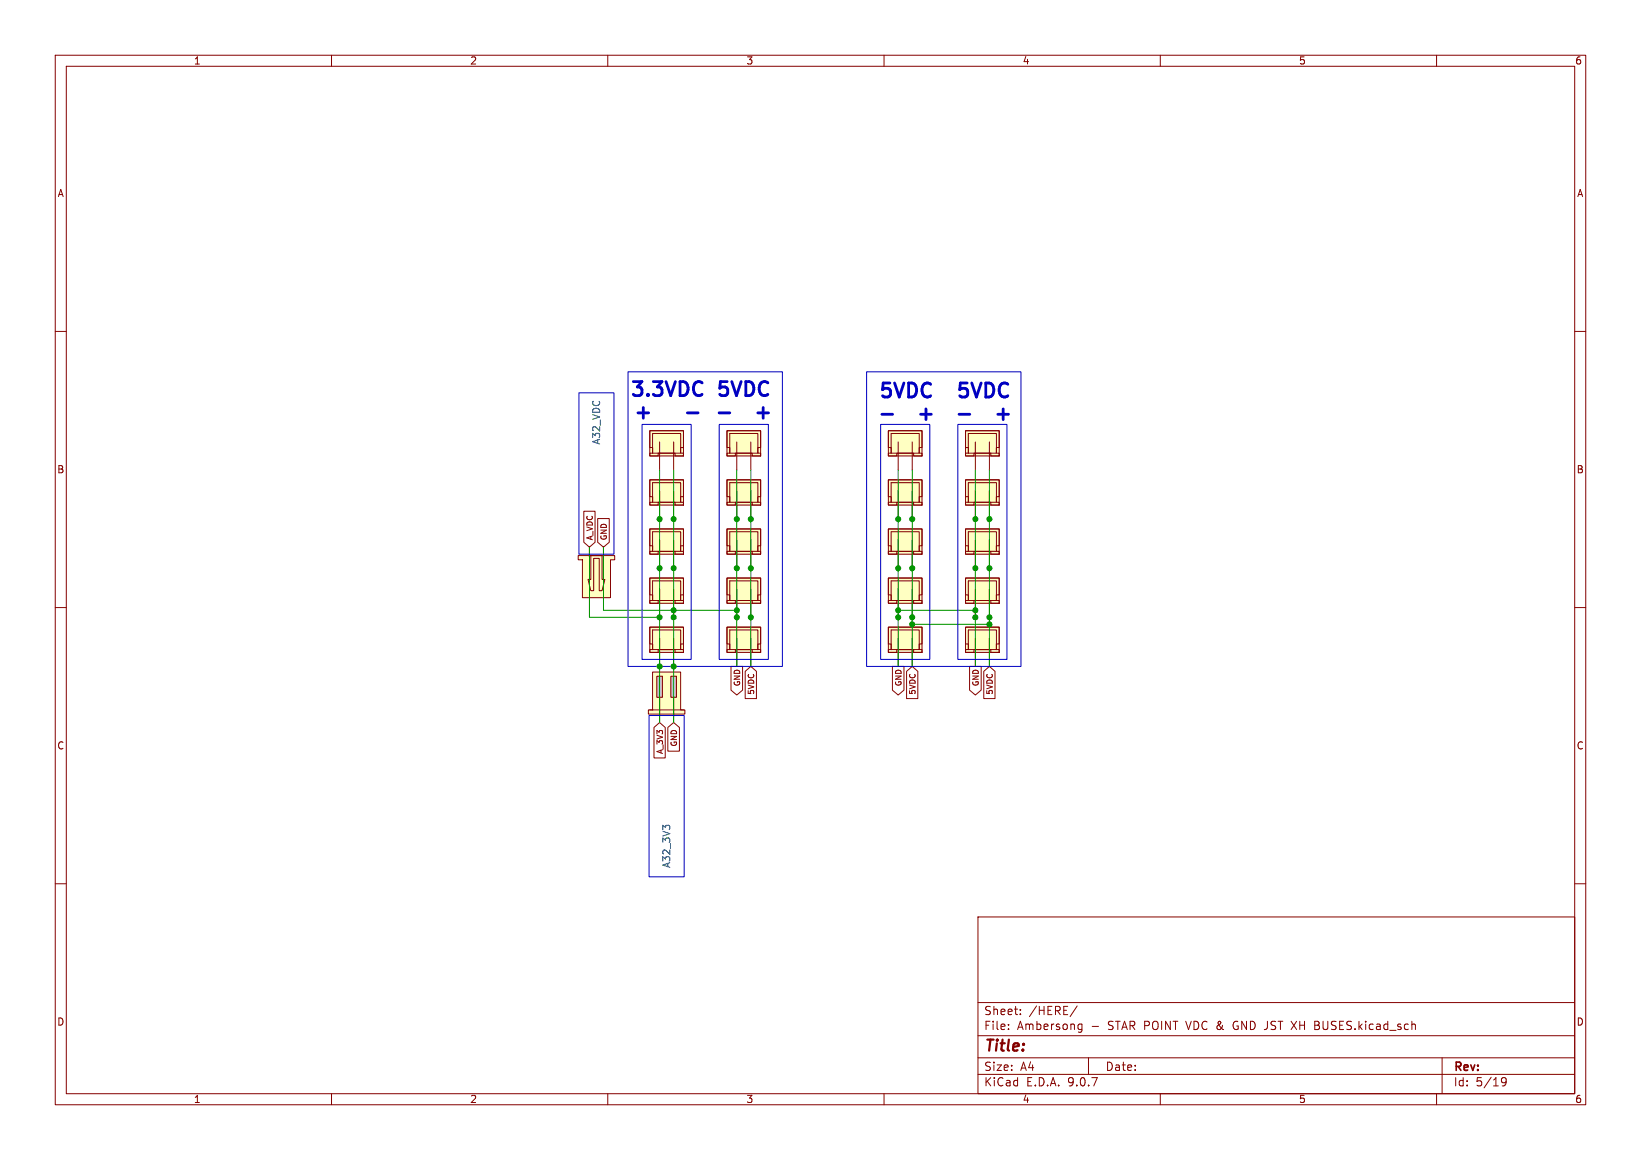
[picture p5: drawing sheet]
<svg xmlns="http://www.w3.org/2000/svg" width="297mm" height="210mm" viewBox="0 0 297 210" stroke-linecap="round" stroke-linejoin="round" font-family="sans-serif">
<g fill="none" stroke="#840000" stroke-width=".18">
<path d="M10 10h277v190h-277zM12 12h273v186h-273zM60 10v2M110 10v2M160 10v2M210 10v2M260 10v2M10 60h2M285 60h2M10 110h2M285 110h2M10 160h2"/>
<path d="M177 166h108v32h-108zM285 160h2M60 198v2M110 198v2M160 198v2M177 194.5h108M177 191.5h108M177 187.5h108M177 181.5h108M182.5 186.3v.1M182.5 185.5v.1M184.7 183.6v.1"/>
<path d="M184.7 182.8v.1M195 182.1l-1.3 2M195.2 186.3h.6M195.2 185.5h.6M195.8 185.4v1.2l-.1 .2-.4 .1M197 191.5v3M210 198v2M223.3 185.1l-.1 .4 .1 .7M260 198v2M261 191.5v6.5M271.7 195.4l.3-.3 .5 .1a.99 .99 0 0 1-.3 1.4h-.3M271.7 195.7l.3 .3h.3l.3-.3"/>
</g>
<g fill="#ffffc2">
<path d="M131.6 78h6.1v4.6h-6.1z"/>
<path d="M131.6 78h6.1v3h-.5v1h.5v.6h-1.6v-.6h-3v.6h-1.5v-.6h.5v-1h-.5z"/>
</g>
<path d="M131.6 78h6.1v4.6h-6.1zM131.6 78h6.1v3h-.5v1h.5v.6h-1.6v-.6h-3v.6h-1.5v-.6h.5v-1h-.5zM132.1 78.5h5.1v3.5h-5.1zM133.3 80v5.1M135.9 80v5.1" fill="none" stroke="#840000" stroke-width=".18"/>
<g fill="#ffffc2">
<path d="M117.6 95.8h6.1v4.5h-6.1z"/>
<path d="M117.6 95.8h6.1v3h-.5v1h.5v.5h-1.5v-.5h-3.1v.5h-1.5v-.5h.5v-1h-.5z"/>
</g>
<path d="M117.6 95.8h6.1v4.5h-6.1zM117.6 95.8h6.1v3h-.5v1h.5v.5h-1.5v-.5h-3.1v.5h-1.5v-.5h.5v-1h-.5zM118.1 96.3h5.1v3.5h-5.1zM119.4 97.8v5.1M121.9 97.8v5.1" fill="none" stroke="#840000" stroke-width=".18"/>
<g fill="#ffffc2">
<path d="M117.6 86.9h6.1v4.5h-6.1z"/>
<path d="M117.6 86.9h6.1v3h-.5v1h.5v.5h-1.5v-.5h-3.1v.5h-1.5v-.5h.5v-1h-.5z"/>
</g>
<path d="M117.6 86.9h6.1v4.5h-6.1zM117.6 86.9h6.1v3h-.5v1h.5v.5h-1.5v-.5h-3.1v.5h-1.5v-.5h.5v-1h-.5zM118.1 87.4h5.1v3.5h-5.1zM119.4 88.9v5.1M121.9 88.9v5.1" fill="none" stroke="#840000" stroke-width=".18"/>
<g fill="#ffffc2">
<path d="M131.6 95.8h6.1v4.5h-6.1z"/>
<path d="M131.6 95.8h6.1v3h-.5v1h.5v.5h-1.6v-.5h-3v.5h-1.5v-.5h.5v-1h-.5z"/>
</g>
<path d="M131.6 95.8h6.1v4.5h-6.1zM131.6 95.8h6.1v3h-.5v1h.5v.5h-1.6v-.5h-3v.5h-1.5v-.5h.5v-1h-.5zM132.1 96.3h5.1v3.5h-5.1zM133.3 97.8v5.1M135.9 97.8v5.1" fill="none" stroke="#840000" stroke-width=".18"/>
<path d="M118.1 121.7h5.1v6.8h.8v.8h-6.7v-.8h.8z" fill="#ffffc2"/>
<g fill="#c2c2c2">
<path d="M118.9 122.4h1v3.8h-1z"/>
<path d="M121.4 122.4h1v3.8h-1z"/>
</g>
<path d="M117.6 128.5h6.1M118.1 121.7h5.1v6.8h.8v.8h-6.7v-.8h.8zM118.9 122.4h1v3.8h-1zM119.4 126.2v4.6M121.4 122.4h1v3.8h-1zM121.9 126.2v4.6" fill="none" stroke="#840000" stroke-width=".18"/>
<path d="M120.4 149.8l-.4-.4v.8M120.6 149.5h.5" fill="none" stroke="#006464" stroke-width=".18"/>
<path d="M104.6 100.6h6.7v.7h-.8v6.9h-5.1v-6.9h-.8z" fill="#ffffc2"/>
<path d="M106.7 99.1v1.5M109.2 99.1v1.5M104.6 100.6h6.7v.7h-.8v6.9h-5.1v-6.9h-.8zM106.9 100.6h2.1v4.3h.5l-.5 2h-.5v-5.8h-1.1v5.8h-.5l-.5-2h.5z" fill="none" stroke="#840000" stroke-width=".18"/>
<g fill="#ffffc2">
<path d="M131.6 104.6h6.1v4.6h-6.1z"/>
<path d="M131.6 104.6h6.1v3.1h-.5v1h.5v.5h-1.6v-.5h-3v.5h-1.5v-.5h.5v-1h-.5z"/>
</g>
<path d="M131.6 104.6h6.1v4.6h-6.1zM131.6 104.6h6.1v3.1h-.5v1h.5v.5h-1.6v-.5h-3v.5h-1.5v-.5h.5v-1h-.5zM132.1 105.2h5.1v3.5h-5.1zM133.3 106.7v5.1M135.9 106.7v5.1" fill="none" stroke="#840000" stroke-width=".18"/>
<g fill="#ffffc2">
<path d="M174.8 104.6h6v4.6h-6z"/>
<path d="M174.8 104.6h6v3.1h-.5v1h.5v.5h-1.5v-.5h-3v.5h-1.5v-.5h.5v-1h-.5z"/>
</g>
<path d="M174.8 104.6h6v4.6h-6zM174.8 104.6h6v3.1h-.5v1h.5v.5h-1.5v-.5h-3v.5h-1.5v-.5h.5v-1h-.5zM175.3 105.2h5v3.5h-5zM176.5 106.7v5.1M179.1 106.7v5.1" fill="none" stroke="#840000" stroke-width=".18"/>
<g fill="#ffffc2">
<path d="M117.6 113.5h6.1v4.6h-6.1z"/>
<path d="M117.6 113.5h6.1v3.1h-.5v1h.5v.5h-1.5v-.5h-3.1v.5h-1.5v-.5h.5v-1h-.5z"/>
</g>
<path d="M117.6 113.5h6.1v4.6h-6.1zM117.6 113.5h6.1v3.1h-.5v1h.5v.5h-1.5v-.5h-3.1v.5h-1.5v-.5h.5v-1h-.5zM118.1 114h5.1v3.6h-5.1zM119.4 115.6v5.1M121.9 115.6v5.1" fill="none" stroke="#840000" stroke-width=".18"/>
<g fill="#ffffc2">
<path d="M117.6 78h6.1v4.6h-6.1z"/>
<path d="M117.6 78h6.1v3h-.5v1h.5v.6h-1.5v-.6h-3.1v.6h-1.5v-.6h.5v-1h-.5z"/>
</g>
<path d="M117.6 78h6.1v4.6h-6.1zM117.6 78h6.1v3h-.5v1h.5v.6h-1.5v-.6h-3.1v.6h-1.5v-.6h.5v-1h-.5zM118.1 78.5h5.1v3.5h-5.1zM119.4 80v5.1M121.9 80v5.1" fill="none" stroke="#840000" stroke-width=".18"/>
<g fill="#ffffc2">
<path d="M131.6 113.5h6.1v4.6h-6.1z"/>
<path d="M131.6 113.5h6.1v3.1h-.5v1h.5v.5h-1.6v-.5h-3v.5h-1.5v-.5h.5v-1h-.5z"/>
</g>
<path d="M131.6 113.5h6.1v4.6h-6.1zM131.6 113.5h6.1v3.1h-.5v1h.5v.5h-1.6v-.5h-3v.5h-1.5v-.5h.5v-1h-.5zM132.1 114h5.1v3.6h-5.1zM133.3 115.6v5.1M135.9 115.6v5.1" fill="none" stroke="#840000" stroke-width=".18"/>
<g fill="#ffffc2">
<path d="M160.8 78h6.1v4.6h-6.1z"/>
<path d="M160.8 78h6.1v3h-.5v1h.5v.6h-1.5v-.6h-3.1v.6h-1.5v-.6h.5v-1h-.5z"/>
</g>
<path d="M160.8 78h6.1v4.6h-6.1zM160.8 78h6.1v3h-.5v1h.5v.6h-1.5v-.6h-3.1v.6h-1.5v-.6h.5v-1h-.5zM161.3 78.5h5.1v3.5h-5.1zM162.6 80v5.1M165.1 80v5.1" fill="none" stroke="#840000" stroke-width=".18"/>
<g fill="#ffffc2">
<path d="M174.8 78h6v4.6h-6z"/>
<path d="M174.8 78h6v3h-.5v1h.5v.6h-1.5v-.6h-3v.6h-1.5v-.6h.5v-1h-.5z"/>
</g>
<path d="M174.8 78h6v4.6h-6zM174.8 78h6v3h-.5v1h.5v.6h-1.5v-.6h-3v.6h-1.5v-.6h.5v-1h-.5zM175.3 78.5h5v3.5h-5zM176.5 80v5.1M179.1 80v5.1" fill="none" stroke="#840000" stroke-width=".18"/>
<g fill="#ffffc2">
<path d="M160.8 86.9h6.1v4.5h-6.1z"/>
<path d="M160.8 86.9h6.1v3h-.5v1h.5v.5h-1.5v-.5h-3.1v.5h-1.5v-.5h.5v-1h-.5z"/>
</g>
<path d="M160.8 86.9h6.1v4.5h-6.1zM160.8 86.9h6.1v3h-.5v1h.5v.5h-1.5v-.5h-3.1v.5h-1.5v-.5h.5v-1h-.5zM161.3 87.4h5.1v3.5h-5.1zM162.6 88.9v5.1M165.1 88.9v5.1" fill="none" stroke="#840000" stroke-width=".18"/>
<g fill="#ffffc2">
<path d="M174.8 86.9h6v4.5h-6z"/>
<path d="M174.8 86.9h6v3h-.5v1h.5v.5h-1.5v-.5h-3v.5h-1.5v-.5h.5v-1h-.5z"/>
</g>
<path d="M174.8 86.9h6v4.5h-6zM174.8 86.9h6v3h-.5v1h.5v.5h-1.5v-.5h-3v.5h-1.5v-.5h.5v-1h-.5zM175.3 87.4h5v3.5h-5zM176.5 88.9v5.1M179.1 88.9v5.1" fill="none" stroke="#840000" stroke-width=".18"/>
<g fill="#ffffc2">
<path d="M160.8 95.8h6.1v4.5h-6.1z"/>
<path d="M160.8 95.8h6.1v3h-.5v1h.5v.5h-1.5v-.5h-3.1v.5h-1.5v-.5h.5v-1h-.5z"/>
</g>
<path d="M160.8 95.8h6.1v4.5h-6.1zM160.8 95.8h6.1v3h-.5v1h.5v.5h-1.5v-.5h-3.1v.5h-1.5v-.5h.5v-1h-.5zM161.3 96.3h5.1v3.5h-5.1zM162.6 97.8v5.1M165.1 97.8v5.1" fill="none" stroke="#840000" stroke-width=".18"/>
<g fill="#ffffc2">
<path d="M174.8 95.8h6v4.5h-6z"/>
<path d="M174.8 95.8h6v3h-.5v1h.5v.5h-1.5v-.5h-3v.5h-1.5v-.5h.5v-1h-.5z"/>
</g>
<path d="M174.8 95.8h6v4.5h-6zM174.8 95.8h6v3h-.5v1h.5v.5h-1.5v-.5h-3v.5h-1.5v-.5h.5v-1h-.5zM175.3 96.3h5v3.5h-5zM176.5 97.8v5.1M179.1 97.8v5.1" fill="none" stroke="#840000" stroke-width=".18"/>
<g fill="#ffffc2">
<path d="M117.6 104.6h6.1v4.6h-6.1z"/>
<path d="M117.6 104.6h6.1v3.1h-.5v1h.5v.5h-1.5v-.5h-3.1v.5h-1.5v-.5h.5v-1h-.5z"/>
</g>
<path d="M117.6 104.6h6.1v4.6h-6.1zM117.6 104.6h6.1v3.1h-.5v1h.5v.5h-1.5v-.5h-3.1v.5h-1.5v-.5h.5v-1h-.5zM118.1 105.2h5.1v3.5h-5.1zM119.4 106.7v5.1M121.9 106.7v5.1" fill="none" stroke="#840000" stroke-width=".18"/>
<g fill="#ffffc2">
<path d="M131.6 86.9h6.1v4.5h-6.1z"/>
<path d="M131.6 86.9h6.1v3h-.5v1h.5v.5h-1.6v-.5h-3v.5h-1.5v-.5h.5v-1h-.5z"/>
</g>
<path d="M131.6 86.9h6.1v4.5h-6.1zM131.6 86.9h6.1v3h-.5v1h.5v.5h-1.6v-.5h-3v.5h-1.5v-.5h.5v-1h-.5zM132.1 87.4h5.1v3.5h-5.1zM133.3 88.9v5.1M135.9 88.9v5.1" fill="none" stroke="#840000" stroke-width=".18"/>
<g fill="#ffffc2">
<path d="M160.8 104.6h6.1v4.6h-6.1z"/>
<path d="M160.8 104.6h6.1v3.1h-.5v1h.5v.5h-1.5v-.5h-3.1v.5h-1.5v-.5h.5v-1h-.5z"/>
</g>
<path d="M160.8 104.6h6.1v4.6h-6.1zM160.8 104.6h6.1v3.1h-.5v1h.5v.5h-1.5v-.5h-3.1v.5h-1.5v-.5h.5v-1h-.5zM161.3 105.2h5.1v3.5h-5.1zM162.6 106.7v5.1M165.1 106.7v5.1" fill="none" stroke="#840000" stroke-width=".18"/>
<g fill="#ffffc2">
<path d="M174.8 113.5h6v4.6h-6z"/>
<path d="M174.8 113.5h6v3.1h-.5v1h.5v.5h-1.5v-.5h-3v.5h-1.5v-.5h.5v-1h-.5z"/>
</g>
<path d="M174.8 113.5h6v4.6h-6zM174.8 113.5h6v3.1h-.5v1h.5v.5h-1.5v-.5h-3v.5h-1.5v-.5h.5v-1h-.5zM175.3 114h5v3.6h-5zM176.5 115.6v5.1M179.1 115.6v5.1" fill="none" stroke="#840000" stroke-width=".18"/>
<g fill="#ffffc2">
<path d="M160.8 113.5h6.1v4.6h-6.1z"/>
<path d="M160.8 113.5h6.1v3.1h-.5v1h.5v.5h-1.5v-.5h-3.1v.5h-1.5v-.5h.5v-1h-.5z"/>
</g>
<g fill="none" stroke="#840000" stroke-width=".18">
<path d="M105.7 92.6h2v5.6l-1 .9-1-.9zM108.2 93.9h2.1v4.3l-1.1 .9-1-.9zM160.8 113.5h6.1v4.6h-6.1zM160.8 113.5h6.1v3.1h-.5v1h.5v.5h-1.5v-.5h-3.1v.5h-1.5v-.5h.5v-1h-.5zM161.3 114h5.1v3.6h-5.1zM162.6 115.6v5.1M165.1 115.6v5.1M118.4 131.7l1-.9 1 .9v5.5h-2zM120.9 131.7l1-.9 1.1 .9v4.3h-2.1zM132.3 120.7h2.1v4.2l-1.1 .9-1-.9zM134.9 121.5l1-.8 1 .8v5h-2zM161.5 120.7h2.1v4.2l-1 .9-1.1-.9z"/>
<path d="M164.1 121.5l1-.8 1 .8v5h-2zM175.5 120.7h2.1v4.2l-1.1 .9-1-.9zM178.1 121.5l1-.8 1 .8v5h-2z"/>
</g>
<path d="M106.7 99.1v12.7h12.7M109.2 99.1v11.4h24.1M119.4 85.1v45.7M121.9 85.1v45.7M133.3 85.1v35.6M135.9 85.1v35.6M162.6 85.1v35.6M165.1 85.1v35.6M176.5 85.1v35.6M179.1 85.1v35.6M162.6 110.5h13.9M165.1 113h14" fill="none" stroke="#009600" stroke-width=".18"/>
<path d="M124.4 74.7h1.9M130.1 74.7h2M159.6 75h1.9M173.6 75h1.9" fill="none" stroke="#0000c2" stroke-width=".51"/>
<path d="M104.8 71.1h6.3v29.2h-6.3zM113.7 67.3h27.9v53.4h-27.9zM116.2 76.8h8.9v42.6h-8.9zM130.2 76.8h8.9v42.6h-8.9zM156.8 67.3h28v53.4h-28zM159.4 76.8h8.9v42.6h-8.9zM173.4 76.8h8.8v42.6h-8.8zM117.5 129.5h6.3v29.3h-6.3z" fill="none" stroke="#0000c2" stroke-width=".18"/>
<g fill="#009600" stroke="#009600" stroke-width=".18">
<circle cx="135.9" cy="102.9" r=".46"/>
<circle cx="121.9" cy="110.5" r=".46"/>
<circle cx="121.9" cy="111.8" r=".46"/>
<circle cx="121.9" cy="102.9" r=".46"/>
<circle cx="133.3" cy="102.9" r=".46"/>
<circle cx="133.3" cy="94" r=".46"/>
<circle cx="119.4" cy="94" r=".46"/>
<circle cx="121.9" cy="94" r=".46"/>
<circle cx="135.9" cy="94" r=".46"/>
<circle cx="179.1" cy="94" r=".46"/>
<circle cx="176.5" cy="94" r=".46"/>
<circle cx="165.1" cy="113" r=".46"/>
<circle cx="176.5" cy="110.5" r=".46"/>
<circle cx="179.1" cy="111.8" r=".46"/>
<circle cx="179.1" cy="102.9" r=".46"/>
<circle cx="162.6" cy="94" r=".46"/>
<circle cx="165.1" cy="94" r=".46"/>
<circle cx="119.4" cy="111.8" r=".46"/>
<circle cx="119.4" cy="102.9" r=".46"/>
<circle cx="121.9" cy="120.7" r=".46"/>
<circle cx="119.4" cy="120.7" r=".46"/>
<circle cx="135.9" cy="111.8" r=".46"/>
<circle cx="133.3" cy="110.5" r=".46"/>
<circle cx="133.3" cy="111.8" r=".46"/>
<circle cx="165.1" cy="111.8" r=".46"/>
<circle cx="162.6" cy="102.9" r=".46"/>
<circle cx="162.6" cy="111.8" r=".46"/>
<circle cx="165.1" cy="102.9" r=".46"/>
<circle cx="162.6" cy="110.5" r=".46"/>
<circle cx="179.1" cy="113" r=".46"/>
<circle cx="176.5" cy="111.8" r=".46"/>
<circle cx="176.5" cy="102.9" r=".46"/>
</g>
<g font-size="3.5" fill="#0000c2">
<text x="113.7" y="72.5">3.3VDC</text>
<text x="114.3" y="76.6">+</text>
<text x="129.3" y="72.5">5VDC</text>
<text x="138.1" y="76.6">+</text>
<text x="158.7" y="72.8">5VDC</text>
<text x="167.5" y="76.9">+</text>
<text x="172.7" y="72.8">5VDC</text>
<text x="181.5" y="76.9">+</text>
</g>
<text font-size="2.8" fill="#840000" x="178" y="190.9">Title:</text>
<g font-size="2.1" fill="#840000">
<text x="178" y="184">Sheet:</text>
<text x="186.2" y="184">/HERE/</text>
<text x="178" y="186.7">File:</text>
<text x="184.1" y="186.7">Ambersong</text>
<text x="197.5" y="186.7">-</text>
<text x="200.7" y="186.7">STAR POINT VDC &amp;</text>
<text x="223.9" y="186.7">GND JST XH BUSES.kicad_sch</text>
<text x="178" y="196.9">KiCad</text>
<text x="178" y="194.1">Size:</text>
<text x="184.7" y="194.1">A4</text>
<text x="185.7" y="196.9">E.D.A.</text>
<text x="193.3" y="196.9">9.0.7</text>
<text x="200" y="194.1">Date:</text>
<text x="263" y="194.3">Rev:</text>
<text x="263" y="196.9">Id:</text>
<text x="267.1" y="196.9">5/19</text>
</g>
<g font-size="1.8" fill="#840000">
<text x="35" y="11.9">1</text>
<text x="85" y="11.9">2</text>
<text x="135" y="11.9">3</text>
<text x="185" y="11.9">4</text>
<text x="235" y="11.9">5</text>
<text x="285" y="11.9">6</text>
<text x="10.3" y="35.9">A</text>
<text x="285.3" y="35.9">A</text>
<text x="10.3" y="85.9">B</text>
<text x="285.3" y="85.9">B</text>
<text x="10.3" y="135.9">C</text>
<text x="285.3" y="135.9">C</text>
<text x="10.3" y="185.9">D</text>
<text x="285.3" y="185.9">D</text>
<text x="35" y="199.9">1</text>
<text x="85" y="199.9">2</text>
<text x="135" y="199.9">3</text>
<text x="185" y="199.9">4</text>
<text x="235" y="199.9">5</text>
<text x="285" y="199.9">6</text>
</g>
<g font-size="1.8" fill="#006464">
<text x="108.8" y="80.6" transform="rotate(-90 108.8 80.6)">A32_VDC</text>
<text x="121.5" y="157.3" transform="rotate(-90 121.5 157.3)">A32_3V3</text>
</g>
<g font-size="1.4" fill="#840000">
<text x="107.5" y="97.9" transform="rotate(-90 107.5 97.9)">A_VDC</text>
<text x="110" y="97.9" transform="rotate(-90 110 97.9)">GND</text>
<text x="134.2" y="124.4" transform="rotate(-90 134.2 124.4)">GND</text>
<text x="136.7" y="125.9" transform="rotate(-90 136.7 125.9)">5VDC</text>
<text x="163.4" y="124.4" transform="rotate(-90 163.4 124.4)">GND</text>
<text x="165.9" y="125.9" transform="rotate(-90 165.9 125.9)">5VDC</text>
<text x="177.3" y="124.4" transform="rotate(-90 177.3 124.4)">GND</text>
<text x="179.9" y="125.9" transform="rotate(-90 179.9 125.9)">5VDC</text>
<text x="120.2" y="136.7" transform="rotate(-90 120.2 136.7)">A_3V3</text>
<text x="122.7" y="135.3" transform="rotate(-90 122.7 135.3)">GND</text>
</g>
</svg>
